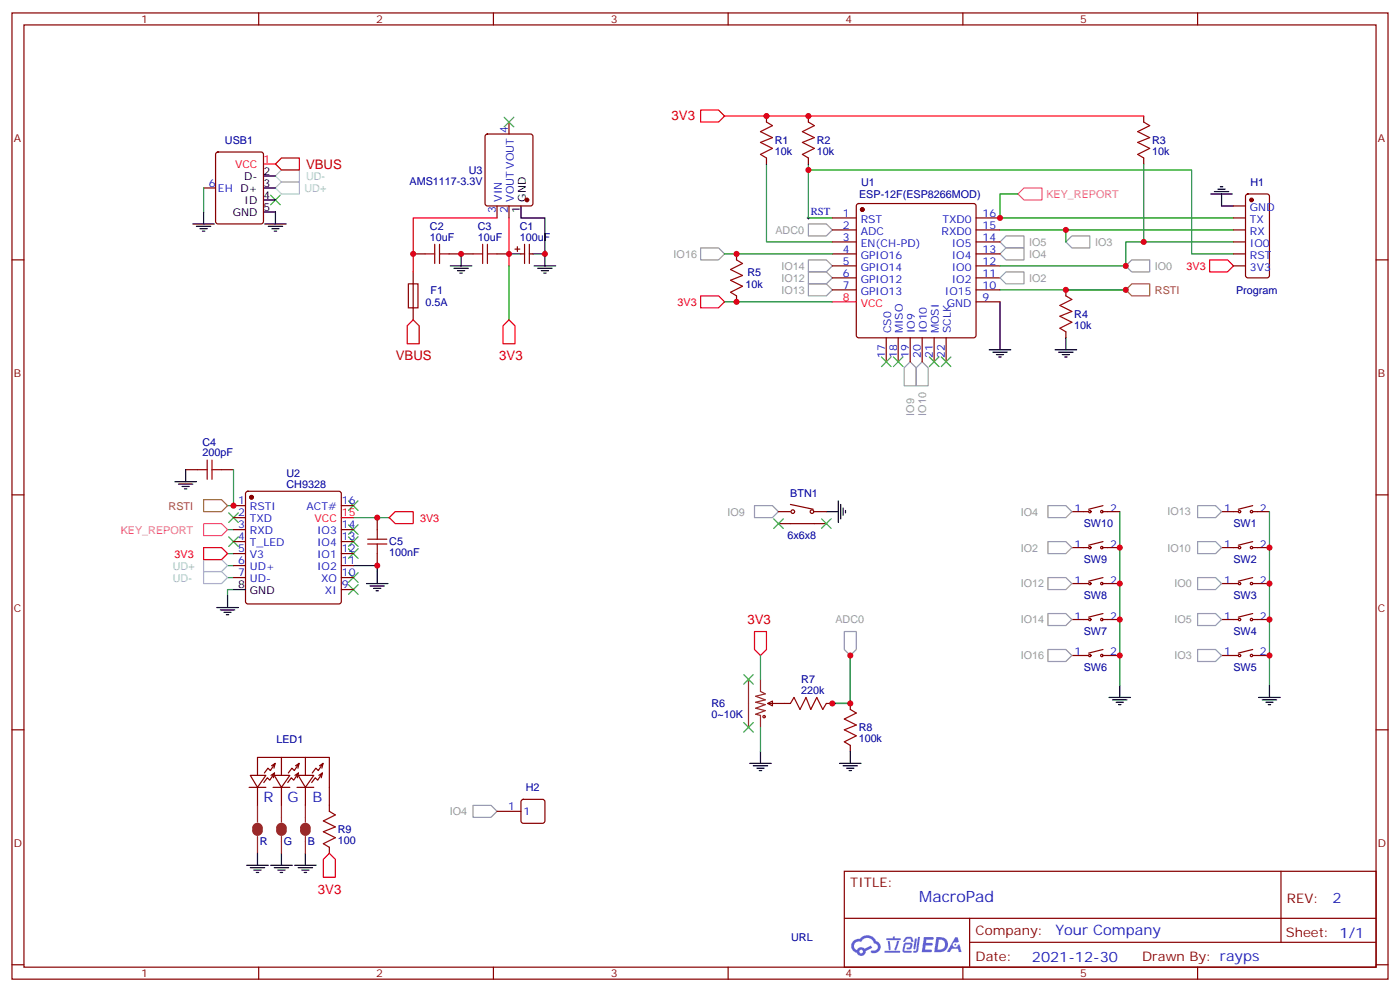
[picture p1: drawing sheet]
<svg xmlns="http://www.w3.org/2000/svg" width="412mm" height="292mm" viewBox="0 0 412 292" stroke-linecap="round" stroke-linejoin="round" font-family="sans-serif">
<g fill="none" stroke="#870000" stroke-width=".35">
<path d="M3.5 3.8h405.4v284.3h-405.4zM7.1 7.3h398.2v277.3h-398.2zM76.2 3.8v3.5M145.3 3.8v3.5M214.5 3.8v3.5M283.6 3.8v3.5M352.8 3.8v3.5M3.5 76.5h3.6M405.3 76.5h3.6M3.5 145.6h3.6M405.3 145.6h3.6M3.5 214.8h3.6"/>
<path d="M405.3 214.8h3.6M248.7 256.4h156.6v28.2h-156.6zM377.3 256.4v20.9M248.7 270.2h156.5M285.6 277.3h119.6M285.6 270.2v14.2M3.5 283.9h3.6M76.2 284.6v3.5M145.3 284.6v3.5M214.5 284.6v3.5M283.6 284.6v3.5M352.8 284.6v3.5"/>
<path d="M405.3 283.9h3.6"/>
</g>
<g fill="#5487ff">
<path d="M272.1 275.7h2.6l.3 .2-.1 .6h-2l-.1 1h1.6l.4 .4-.4 .4h-1.7l-.2 1.1 1.8 .1 .3 .3-.2 .4h-2.9z"/>
<path d="M281.4 275.8h.7l.4 1.3-.7 .3a.74 .74 0 0 0-1.1 .3 .74 .74 0 0 0 .5 1.1 .74 .74 0 0 0 .9-.7l.5-.3 .7 2.4h-.9l-.2-1h-1.9l-.5 1h-.9z"/>
<path d="M269.5 276.2h.6l-.4 2.9a.31 .31 0 0 1-.3 .3 .31 .31 0 0 1-.3-.3z"/>
<path d="M270.4 275.7h.6l-.5 4a.89 .89 0 0 1-.7 .7 .89 .89 0 0 1-.9-.3l1-.5z"/>
<path d="M266.8 275.9l.6-.2 1.2 .1 .5 1.3-.6 .1-.4-.9-1 .1a.95 .95 0 0 1-1 .8l-.1-.2z"/>
<path d="M266.4 277.6l1.8-.2a1.04 1.04 0 0 1 .6 1.1 1.04 1.04 0 0 1-.8 .9h-.7a.29 .29 0 0 1-.3-.4 .29 .29 0 0 1 .3-.2h.7l.2-.8h-1.4l-.4 1.8h1.9a.29 .29 0 0 1 .3 .3 .29 .29 0 0 1-.3 .3h-2l-.4-.3 .2-2.1z"/>
<path d="M260.5 279.8h4.4a.3 .3 0 0 1 .3 .3 .3 .3 0 0 1-.3 .3h-4.3z"/>
<path d="M264.3 276.9h.6l-.5 1.6a1.02 1.02 0 0 1-.7 1.2l-.2-.3z"/>
<path d="M261.5 276.9h.6l.3 2.4-.3 .3-.3-.2z"/>
<path d="M261.1 276.1h1.9l.2-.5h.5l-.1 .5h1.5a.29 .29 0 0 1 .3 .3 .29 .29 0 0 1-.3 .3h-3.9z"/>
<path d="M275.8 275.7l-.6 4.5h1.4a2.27 2.27 0 0 0 2.7-2.3 2.27 2.27 0 0 0-2.7-2.2zM276.6 276.5a1.5 1.5 0 0 1 1.8 1.6 1.5 1.5 0 0 1-1.9 1.3h-.3z"/>
<path d="M251.4 276.9a2.09 2.09 0 0 0 1 3.5 1.37 1.37 0 0 0 1.5 .9 1.37 1.37 0 0 0 1.1-1.4l2-1-.5-.7-1.8 1a1.4 1.4 0 0 0-2.3 .4 1.32 1.32 0 0 1-.6-1.9 1.32 1.32 0 0 1 1.9-.4 2.02 2.02 0 0 1 2-1.3 2.02 2.02 0 0 1 1.8 1.6 1.09 1.09 0 0 1 1.1 1.4 1.09 1.09 0 0 1-1.6 .7 .41 .41 0 0 0-.5 .3 .41 .41 0 0 0 .4 .5 1.89 1.89 0 0 0 2.4-1.2 1.89 1.89 0 0 0-1.2-2.4 2.98 2.98 0 0 0-5-.6l-1 .1zM253.2 280a.52 .52 0 0 1 1 0 .52 .52 0 0 1-1 0z"/>
<circle cx="281.4" cy="278" r=".28"/>
</g>
<g fill="none" stroke="#3c3" stroke-width=".35">
<path d="M148.5 34.5l2.8 2.8M151.3 34.5l-2.8 2.8M79.7 57.4l2.8 2.9M82.5 57.4l-2.8 2.9M259.6 105.1l2.9 2.8M262.5 105.1l-2.9 2.8M263.2 105.1l2.8 2.8M266 105.1l-2.8 2.8M273.8 105.1l2.8 2.8M276.6 105.1l-2.8 2.8M277.3 105.1l2.8 2.8M280.1 105.1l-2.8 2.8"/>
<path d="M67.4 150.9l2.8 2.8M67.4 158l2.8 2.8M70.2 150.9l-2.8 2.8M70.2 158l-2.8 2.8M102.7 147.4l2.8 2.8M102.7 158l2.8 2.8M102.7 154.4l2.8 2.9M105.5 147.4l-2.8 2.8M105.5 158l-2.8 2.8M105.5 154.4l-2.8 2.9M227.9 152.7l2.8 2.8M230.7 152.7l-2.8 2.8"/>
<path d="M242 152.7l2.8 2.8M244.8 152.7l-2.8 2.8M102.7 161.5l2.8 2.8M102.7 172.1l2.8 2.8M102.7 168.6l2.8 2.8M105.5 161.5l-2.8 2.8M105.5 172.1l-2.8 2.8M105.5 168.6l-2.8 2.8M219.1 198.5l2.8 2.9M221.9 198.5l-2.8 2.9M219.1 212.7l2.8 2.8M221.9 212.7l-2.8 2.8"/>
</g>
<path d="M237.8 64.1h.7M238.1 63.8v.7" fill="none" stroke="#000" stroke-width=".29"/>
<g fill="none" stroke="#a10000" stroke-width=".35">
<path d="M225.8 35.9l1.7 1.1-3.5 1.7 3.5 1.8-3.5 1.4 3.5 1.8-3.5 1.7 1.8 1.1M238.1 35.9l1.8 1.1-3.5 1.7 3.5 1.8-3.5 1.4 3.5 1.8-3.5 1.7 1.7 1.1M336.9 35.9l1.8 1.1-3.6 1.7 3.6 1.8-3.6 1.4 3.6 1.8-3.6 1.7 1.8 1.1M125.2 74.7h2.9M128.1 71.9v5.6M129.5 74.7h2.8M129.5 71.9v5.6M139.3 74.7h2.9M142.2 71.9v5.6M143.6 74.7h2.8M143.6 71.9v5.6M217 76.5l1.7 1-3.5 1.8 3.5 1.8-3.5 1.4 3.5 1.7-3.5 1.8 1.8 1.1"/>
<path d="M120.3 83.5h2.8v7.1h-2.8zM314 87.1l1.7 1-3.5 1.8 3.5 1.8-3.5 1.4 3.5 1.7-3.5 1.8 1.8 1M58.2 138.2h2.8M61 135.4v5.6M62.4 138.2h2.9M62.4 135.4v5.6M108.3 158.7h5.6M111.1 155.9v2.8M108.3 160.1h5.6M111.1 160.1v2.8M232.8 207l1.1-1.8 1.8 3.6 1.7-3.6 1.4 3.6 1.8-3.6 1.8 3.6 1-1.8M250.5 208.8l1.7 1-3.5 1.8 3.5 1.8-3.5 1.4 3.5 1.7-3.5 1.8 1.8 1.1"/>
<path d="M97 238.8l1.8 1-3.6 1.8 3.6 1.7-3.6 1.5 3.6 1.7-3.6 1.8 1.8 1"/>
<circle cx="225.1" cy="210.9" r=".35"/>
</g>
<g fill="none" stroke="#870000" stroke-width=".35">
<path d="M143.1 39.6l.5-.2h12.7l.6 .5 .1 20-.5 .7h-12.9l-.7-.5v-20zM149.9 35.9v3.5M225.8 34.1v1.8M238.1 34.1v1.8M336.9 34.1v1.8M60 55.3h3.5M63.7 44.9l.5-.2h12.7l.7 .5v20l-.5 .6-12.9 .1-.6-.5-.1-20zM225.8 46.5v1.8M238.1 46.5v1.8M336.9 46.5v1.8M367.1 57.3l.5-.2h5.6l.7 .4v23.6l-.4 .6-5.9 .1-.7-.5v-23.5zM121.7 74.7h3.5"/>
<path d="M132.3 74.7h7M146.4 74.7h3.5M146.4 60.6v3.5M149.9 60.6v3.5M151.7 73.3h1.4M152.4 72.6v1.4M153.5 74.7h1M154.5 71.9v5.6M155.9 71.9v5.6M155.9 74.7h1.1M217 74.7v1.8M245.2 74.7h7"/>
<path d="M245.2 64.1h7M245.2 67.7h7M245.2 71.2h7M245.2 78.2h7M252.5 60.1l.4-.2h33.9l.5 .2 .2 .5v38.1l-.2 .5-.5 .2h-33.9l-.5-.2-.2-.5v-38.1zM287.5 74.7h7.1M287.5 64.1h7.1M287.5 67.7h7.1M287.5 71.2h7.1M287.5 78.2h7.1M363.4 74.7h3.5M363.4 64.1h3.5"/>
<path d="M363.4 67.7h3.5M363.4 71.2h3.5M363.4 78.2h3.5M363.4 60.6h3.5M121.7 80v14.1M217 87.1v1.7M245.2 81.8h7M245.2 85.3h7M261.1 99.4v7.1M264.6 99.4v7.1M268.1 99.4v7.1M271.6 99.4v7.1"/>
<path d="M275.2 99.4v7.1M278.7 99.4v7.1M287.5 81.8h7.1M287.5 85.3h7.1M287.5 88.8h7.1M314 85.3v1.8M314 97.6v1.8M54.7 138.2h3.5M65.3 138.2h3.5M68.8 148.8h3.5M68.8 152.3h3.5M68.8 155.9h3.5"/>
<path d="M68.8 159.4h3.5M72.6 144.8l.4-.2h26.8l.5 .2 .2 .5v31.7l-.2 .5-.5 .2h-26.8l-.5-.2-.2-.5v-31.7zM100.5 148.8h3.6M100.5 155.9h3.6M100.5 159.4h3.6M111.1 152.3v3.6M229.3 150.6h3.5M229.3 154.1h14.1M232.8 148.4l6.7 1.5M239.9 150.6h3.5M315.7 150.6h5M324.9 150.6h4.9"/>
<path d="M324.9 159.4l-4.2 1M324.9 148.8l-4.2 1.1M359.8 150.6h5M369 148.8l-4.2 1.1M369 150.6h4.9M369 159.4l-4.2 1M68.8 162.9h3.5M68.8 166.4h3.5M68.8 170h3.5M100.5 162.9h3.6M100.5 166.4h3.6M100.5 170h3.6"/>
<path d="M100.5 173.5h3.6M111.1 162.9v3.5M315.7 161.1h5M315.7 171.7h5M324.9 161.1h4.9M324.9 171.7h4.9M324.9 170l-4.2 1M359.8 161.1h5M359.8 171.7h5M369 161.1h4.9M369 170l-4.2 1M369 171.7h4.9"/>
<path d="M315.7 182.3h5M315.7 192.9h5M324.9 182.3h4.9M324.9 192.9h4.9M324.9 191.1l-4.2 1.1M324.9 180.6l-4.2 1M359.8 182.3h5M359.8 192.9h5M369 180.6l-4.2 1M369 182.3h4.9M369 191.1l-4.2 1.1M369 192.9h4.9"/>
<path d="M226.1 207l1.4-.7v1.4zM226.1 207h6.7M243.4 207h1.8M250.5 207v1.8M250.5 219.4v1.7M73.4 231.7h4.9M73.7 228.2h4.6l-2.5 3.5zM75.8 228.2v-5.3h21.2v15.9M75.8 231.7v5.3M79.8 228.2l1.1-.7-1.4 2.1-.7-.7-1.1 1.4M80 225.4l1.1-.8-1.5 2.2-.7-.7-1 1.4M80.4 231.7h5"/>
<path d="M80.8 228.2h4.6l-2.5 3.5zM80.9 227.5l-.4 1.4M81.1 224.6l-.4 1.5M82.9 222.9v5.3M82.9 231.7v5.3M86.9 228.2l1-.7-1.4 2.1-.7-.7-1 1.4M87 225.4l1.1-.8-1.4 2.2-.7-.7-1.1 1.4M87.5 231.7h4.9M87.8 228.2h4.6l-2.4 3.5zM87.9 227.5l-.3 1.4M88.1 224.6l-.3 1.5M90 222.9v5.3"/>
<path d="M90 231.7v5.3M93.9 228.2l1.1-.7-1.4 2.1-.7-.7-1.1 1.4M94.1 225.4l1.1-.8-1.4 2.2-.8-.7-1 1.4M95 227.5l-.4 1.4M95.2 224.6l-.4 1.5M146.4 238.8h7.1M153.7 235.4l.5-.2h5.6l.5 .2 .2 .5v5.7l-.2 .5-.5 .2h-5.6l-.5-.2-.2-.5v-5.7zM97 249.3v1.8"/>
<circle cx="233.5" cy="150.6" r=".53"/>
<circle cx="239.2" cy="150.6" r=".53"/>
<circle cx="321" cy="150.6" r=".35"/>
<circle cx="324.6" cy="150.6" r=".35"/>
<circle cx="365.1" cy="150.6" r=".35"/>
<circle cx="368.7" cy="150.6" r=".35"/>
<circle cx="321" cy="171.7" r=".35"/>
<circle cx="321" cy="161.1" r=".35"/>
<circle cx="324.6" cy="171.7" r=".35"/>
<circle cx="324.6" cy="161.1" r=".35"/>
<circle cx="365.1" cy="171.7" r=".35"/>
<circle cx="365.1" cy="161.1" r=".35"/>
<circle cx="368.7" cy="161.1" r=".35"/>
<circle cx="368.7" cy="171.7" r=".35"/>
<circle cx="321" cy="182.3" r=".35"/>
<circle cx="321" cy="192.9" r=".35"/>
<circle cx="324.6" cy="192.9" r=".35"/>
<circle cx="324.6" cy="182.3" r=".35"/>
<circle cx="365.1" cy="192.9" r=".35"/>
<circle cx="365.1" cy="182.3" r=".35"/>
<circle cx="368.7" cy="192.9" r=".35"/>
<circle cx="368.7" cy="182.3" r=".35"/>
</g>
<g fill="none" stroke="#000" stroke-width=".35">
<path d="M77.6 58.8h3.5M77.6 55.3h3.5M77.6 51.8h3.5M356.7 57.1h6.3M357.7 56.4h4.2M358.8 55.7h2.1M359.5 55h.7M359.8 57.1v3.5h3.6M56.8 65.9h6.3M57.9 66.6h4.2M58.9 67.3h2.1M59.6 68h.7"/>
<path d="M60 62.4v3.5M77.6 62.4h3.5v3.5M78 65.9h6.3M79 66.6h4.3M80.1 67.3h2.1M80.8 68h.7M132.6 78.2h6.4M133.7 79h4.2M134.8 79.7h2.1M135.8 74.7v3.5M149.9 74.7h3.6M153.5 60.6v3.5h7v10.6"/>
<path d="M157 74.7h3.5M157.3 78.2h6.4M158.4 79h4.2M159.5 79.7h2.1M160.5 74.7v3.5M135.5 80.4h.7M160.2 80.4h.7M294.6 88.8v14.1M314 99.4v3.5M291.4 102.9h6.3M292.5 103.6h4.2M293.5 104.4h2.1"/>
<path d="M294.2 105.1h.7M310.8 102.9h6.3M311.9 103.6h4.2M312.9 104.4h2.1M313.6 105.1h.7M54.7 138.2v3.5M51.5 141.7h6.4M52.6 142.5h4.2M53.6 143.2h2.1M54.3 143.9h.7M243.4 150.6h3.5M246.9 147.4v6.3"/>
<path d="M247.6 148.4v4.3M248.4 149.5v2.1M249.1 150.2v.7M63.9 178.8h6.3M64.9 179.5h4.2M67 175.3v3.5M68.8 173.5h3.5M104.1 166.4h7v5.3M107.9 171.7h6.4M109 172.4h4.2M110.1 173.1h2.1M110.8 173.8h.7"/>
<path d="M66 180.2h2.1M66.7 180.9h.7M326.7 205.2h6.3M327.7 206h4.3M328.8 206.7h2.1M329.5 207.4h.7M329.8 201.7v3.5M370.8 205.2h6.3M371.8 206h4.3M372.9 206.7h2.1M373.6 207.4h.7M373.9 201.7v3.5"/>
<path d="M220.8 224.6h6.4M221.9 225.4h4.2M223 226.1h2.1M223.7 226.8h.7M224 221.1v3.5M247.3 224.6h6.3M248.4 225.4h4.2M249.4 226.1h2.1M250.1 226.8h.7M250.5 221.1v3.5M72.7 254.6h6.3M73.7 255.3h4.3"/>
<path d="M74.8 256h2.1M75.5 256.8h.7M75.8 251.1v3.5M79.7 254.6h6.4M80.8 255.3h4.2M81.8 256h2.2M82.5 256.8h.8M82.9 251.1v3.5M86.8 254.6h6.3M87.8 255.3h4.3M88.9 256h2.1M89.6 256.8h.7"/>
<path d="M90 251.1v3.5"/>
</g>
<g fill="none" stroke="#f00" stroke-width=".35">
<path d="M206.4 32.4h5.3l1.7 1.7-1.7 1.8h-5.3zM213.4 34.1h123.5M77.6 48.3h3.5M146.4 64.1h-24.7v15.9M149.9 64.1v14.1M356.3 76.5h5.3l1.8 1.7-1.8 1.8h-5.3zM149.9 94.1l1.8 1.8v5.3h-3.5v-5.3zM206.4 87.1h5.3l1.7 1.7-1.7 1.8h-5.3zM245.2 88.8h7M100.5 152.3h3.6M114.7 152.3l1.7-1.7h5.3v3.5h-5.3zM60 161.1h5.3l1.7 1.8-1.7 1.8h-5.3z"/>
<path d="M222.2 185.8h3.6v5.3l-1.8 1.8-1.8-1.8zM97 251.1l1.8 1.8v5.3h-3.6v-5.3z"/>
</g>
<g fill="none" stroke="#999" stroke-width=".35">
<path d="M206.4 73h5.3l1.7 1.7-1.7 1.8h-5.3zM238.1 65.9h5.3l1.8 1.8-1.8 1.7h-5.3zM238.1 76.5h5.3l1.8 1.7-1.8 1.8h-5.3zM294.6 71.2l1.7-1.8h5.3v3.6h-5.3zM294.6 74.7l1.7-1.7h5.3v3.5h-5.3zM314 71.2l1.7-1.8h5.3v3.6h-5.3zM333.4 76.5h5.3v3.5h-5.3l-1.8-1.8zM238.1 80h5.3l1.8 1.8-1.8 1.7h-5.3zM238.1 83.5h5.3l1.8 1.8-1.8 1.8h-5.3zM294.6 81.8l1.7-1.8h5.3v3.5h-5.3zM268.1 106.5l1.8 1.7v5.3h-3.6v-5.3zM271.6 106.5l1.8 1.7v5.3h-3.5v-5.3z"/>
<path d="M222.2 148.8h5.3l1.8 1.8-1.8 1.7h-5.3zM308.7 159.4h5.3l1.7 1.7-1.7 1.8h-5.3zM308.7 148.8h5.3l1.7 1.8-1.7 1.7h-5.3zM352.8 148.8h5.3l1.7 1.8-1.7 1.7h-5.3zM352.8 159.4h5.3l1.7 1.7-1.7 1.8h-5.3zM308.7 170h5.3l1.7 1.7-1.7 1.8h-5.3zM352.8 170h5.3l1.7 1.7-1.7 1.8h-5.3zM248.7 185.8h3.5v5.3l-1.7 1.8-1.8-1.8zM308.7 191.1h5.3l1.7 1.8-1.7 1.8h-5.3zM308.7 180.6h5.3l1.7 1.7-1.7 1.8h-5.3zM352.8 180.6h5.3l1.7 1.7-1.7 1.8h-5.3zM352.8 191.1h5.3l1.7 1.8-1.7 1.8h-5.3z"/>
<path d="M139.3 237h5.3l1.8 1.8-1.8 1.7h-5.3z"/>
</g>
<g fill="none" stroke="#008700" stroke-width=".35">
<path d="M60 55.3v7.1M225.8 48.3v22.9h19.4M238.1 50h112.9v24.7h12.4M238.1 48.3v15.8h7.1M299.9 57.1h-5.3v7h68.8M336.9 48.3v22.9M149.9 78.2v15.9M213.4 74.7h31.8M294.6 67.7h68.8M314 67.7v3.5M336.9 71.2h-5.3v7h-37M336.9 71.2h26.5"/>
<path d="M213.4 88.8h31.8M294.6 85.3h37M68.8 138.2v10.6h-1.8M67 155.9h1.8M104.1 152.3h10.6M329.8 150.6v51.1M373.9 150.6v51.1M67 170h1.8M67 166.4h1.8M67 162.9h1.8M68.8 173.5h-1.8v1.8M224 192.9v7.1"/>
<path d="M250.5 192.9v14.1h-5.3h5.3M224 214.1v7"/>
</g>
<path d="M299.9 57.1l1.7-1.8h5.3v3.5h-5.3zM60 154.1h5.3l1.7 1.8-1.7 1.7h-5.3z" fill="none" stroke="#f0f" stroke-width=".35"/>
<path d="M333.4 83.5h5.3v3.6h-5.3l-1.8-1.8zM60 147h5.3l1.7 1.8-1.7 1.8h-5.3z" fill="none" stroke="#963" stroke-width=".35"/>
<path d="M81.1 55.3l1.8-1.7h5.3v3.5h-5.3zM82.9 50h5.3v3.6h-5.3l-1.8-1.8zM60 168.2h5.3l1.7 1.8-1.7 1.7h-5.3zM60 164.7h5.3l1.7 1.7-1.7 1.8h-5.3z" fill="none" stroke="#9cc" stroke-width=".35"/>
<g fill="#870000" stroke="#870000" stroke-width=".35">
<circle cx="254" cy="61.7" r=".53"/>
<circle cx="368.7" cy="58.8" r=".53"/>
<circle cx="155.2" cy="58.8" r=".53"/>
<circle cx="74.1" cy="146.3" r=".53"/>
</g>
<path d="M81.1 48.3l1.8-1.8h5.3v3.5h-5.3zM119.9 95.9l1.8-1.8 1.8 1.8v5.3h-3.6z" fill="none" stroke="#c00" stroke-width=".35"/>
<path d="M220.5 200v14.1M224 200v3.5l1.4 .7-2.8 .7 2.8 1.1-2.8 .7 2.8 .7-2.8 1 2.8 .7-2.8 1.1 1.4 .3v3.6M75.8 237v4.9M82.9 237v4.9M90 237v4.9M75.8 246.2v4.9M82.9 246.2v4.9M90 246.2v4.9" fill="none" stroke="#8c2424" stroke-width=".35"/>
<path d="M75.1 243.7a.71 .71 0 0 1 .7-.7 .71 .71 0 0 1 .8 .7M75.1 244.4a.71 .71 0 0 0 .7 .7 .71 .71 0 0 0 .8-.7M82.2 243.7a.71 .71 0 0 1 .7-.7 .71 .71 0 0 1 .7 .7M82.2 244.4a.71 .71 0 0 0 .7 .7 .71 .71 0 0 0 .7-.7M89.3 243.7a.71 .71 0 0 1 .7-.7 .71 .71 0 0 1 .7 .7M89.3 244.4a.71 .71 0 0 0 .7 .7 .71 .71 0 0 0 .7-.7" fill="none" stroke="#8c2424" stroke-width="1.8"/>
<g fill="#c00">
<circle cx="294.6" cy="64.1" r=".88"/>
<circle cx="111.1" cy="152.3" r=".88"/>
<circle cx="111.1" cy="166.4" r=".88"/>
<circle cx="160.5" cy="74.7" r=".88"/>
<circle cx="121.7" cy="74.7" r=".88"/>
<circle cx="336.9" cy="71.2" r=".88"/>
<circle cx="314" cy="85.3" r=".88"/>
<circle cx="238.1" cy="50" r=".88"/>
<circle cx="238.1" cy="34.1" r=".88"/>
<circle cx="225.8" cy="34.1" r=".88"/>
<circle cx="149.9" cy="74.7" r=".88"/>
<circle cx="135.8" cy="74.7" r=".88"/>
<circle cx="217" cy="74.7" r=".88"/>
<circle cx="217" cy="88.8" r=".88"/>
<circle cx="331.6" cy="78.2" r=".88"/>
<circle cx="314" cy="67.7" r=".88"/>
<circle cx="373.9" cy="161.1" r=".88"/>
<circle cx="373.9" cy="171.7" r=".88"/>
<circle cx="373.9" cy="182.3" r=".88"/>
<circle cx="373.9" cy="192.9" r=".88"/>
<circle cx="329.8" cy="192.9" r=".88"/>
<circle cx="329.8" cy="182.3" r=".88"/>
<circle cx="329.8" cy="171.7" r=".88"/>
<circle cx="329.8" cy="161.1" r=".88"/>
<circle cx="331.6" cy="85.3" r=".88"/>
<circle cx="68.8" cy="148.8" r=".88"/>
<circle cx="250.5" cy="207" r=".88"/>
<circle cx="250.5" cy="192.9" r=".88"/>
<circle cx="245.2" cy="207" r=".88"/>
</g>
<text font-size="4.6" fill="#00f" x="270.8" y="265.4">MacroPad</text>
<g font-size="4.2" fill="#00f">
<text x="77.6" y="236">R</text>
<text x="84.7" y="236">G</text>
<text x="92.1" y="236">B</text>
<text x="392.5" y="265.7">2</text>
<text x="310.9" y="275.2">Your Company</text>
<text x="304" y="283">2021-12-30</text>
</g>
<g font-size="3.9" fill="#f00">
<text x="197.8" y="35.4">3V3</text>
<text x="147.1" y="106">3V3</text>
<text x="220.2" y="183.6">3V3</text>
<text x="93.7" y="263">3V3</text>
</g>
<g font-size="3.9" fill="#c00">
<text x="90.1" y="49.6">VBUS</text>
<text x="116.6" y="106">VBUS</text>
</g>
<g font-size="3.9" fill="#800">
<text x="250.5" y="261">TITLE:</text>
<text x="379.1" y="265.7">REV:</text>
<text x="287.4" y="275.2">Company:</text>
<text x="378.7" y="275.8">Sheet: 1/1</text>
<text x="287.4" y="282.9">Date:</text>
<text x="336.4" y="282.9">Drawn By: rayps</text>
</g>
<g font-size="3.2" fill="#800">
<text x="41.6" y="6.8">1</text>
<text x="110.8" y="6.8">2</text>
<text x="179.9" y="6.8">3</text>
<text x="249.1" y="6.8">4</text>
<text x="318.2" y="6.8">5</text>
<text x="4.1" y="41.9">A</text>
<text x="405.9" y="41.9">A</text>
<text x="4.1" y="111.1">B</text>
<text x="405.9" y="111.1">B</text>
<text x="4.1" y="180.2">C</text>
<text x="405.9" y="180.2">C</text>
<text x="4.1" y="249.3">D</text>
<text x="405.9" y="249.3">D</text>
<text x="41.6" y="287.6">1</text>
<text x="110.8" y="287.6">2</text>
<text x="179.9" y="287.6">3</text>
<text x="249.1" y="287.6">4</text>
<text x="318.2" y="287.6">5</text>
</g>
<g font-size="3.2" fill="#00f">
<text x="149.6" y="39.3" transform="rotate(-90 149.6 39.3)">4</text>
<text x="61.5" y="55">6</text>
<text x="64.2" y="56.4">EH D+</text>
<text x="147.8" y="59.3" transform="rotate(-90 147.8 59.3)">VIN</text>
<text x="151.3" y="59.3" transform="rotate(-90 151.3 59.3)">VOUT VOUT</text>
<text x="146" y="62.8" transform="rotate(-90 146 62.8)">3</text>
<text x="149.6" y="62.8" transform="rotate(-90 149.6 62.8)">2</text>
<text x="238.8" y="63.3">RST</text>
<text x="248.3" y="63.8">1</text>
<text x="253.5" y="65.5">RST</text>
<text x="277.6" y="65.5">TXD0</text>
<text x="289.5" y="63.8">16</text>
<text x="368.2" y="62">GND</text>
<text x="368.2" y="65.5">TX</text>
<text x="248.3" y="67.3">2</text>
<text x="248.3" y="70.8">3</text>
<text x="253.5" y="69.1">ADC</text>
<text x="277.4" y="69.1">RXD0</text>
<text x="289.5" y="70.8">14</text>
<text x="289.5" y="67.3">15</text>
<text x="368.2" y="69.1">RX</text>
<text x="248.3" y="74.4">4</text>
<text x="248.3" y="77.9">5</text>
<text x="253.5" y="72.6">EN(CH-PD)</text>
<text x="253.5" y="76.1">GPIO16</text>
<text x="280.4" y="76.1">IO4</text>
<text x="280.4" y="72.6">IO5</text>
<text x="289.5" y="77.9">12</text>
<text x="289.5" y="74.4">13</text>
<text x="368.2" y="72.6">IO0</text>
<text x="368.2" y="76.1">RST</text>
<text x="248.3" y="81.4">6</text>
<text x="253.5" y="79.7">GPIO14</text>
<text x="253.5" y="83.2">GPIO12</text>
<text x="280.4" y="83.2">IO2</text>
<text x="280.4" y="79.7">IO0</text>
<text x="289.5" y="81.4">11</text>
<text x="368.2" y="79.7">3V3</text>
<text x="248.3" y="84.9">7</text>
<text x="253.5" y="86.7">GPIO13</text>
<text x="278.3" y="86.7">IO15</text>
<text x="289.5" y="88.5">9</text>
<text x="289.5" y="84.9">10</text>
<text x="278.9" y="90.2">GND</text>
<text x="262.5" y="98.1" transform="rotate(-90 262.5 98.1)">CS0</text>
<text x="266" y="98.1" transform="rotate(-90 266 98.1)">MISO</text>
<text x="269.5" y="98.1" transform="rotate(-90 269.5 98.1)">IO9</text>
<text x="273" y="98.1" transform="rotate(-90 273 98.1)">IO10</text>
<text x="276.6" y="98.1" transform="rotate(-90 276.6 98.1)">MOSI</text>
<text x="280.1" y="98.1" transform="rotate(-90 280.1 98.1)">SCLK</text>
<text x="260.7" y="105.4" transform="rotate(-90 260.7 105.4)">17</text>
<text x="264.2" y="105.4" transform="rotate(-90 264.2 105.4)">18</text>
<text x="267.8" y="105.4" transform="rotate(-90 267.8 105.4)">19</text>
<text x="271.3" y="105.4" transform="rotate(-90 271.3 105.4)">20</text>
<text x="274.8" y="105.4" transform="rotate(-90 274.8 105.4)">21</text>
<text x="278.3" y="105.4" transform="rotate(-90 278.3 105.4)">22</text>
<text x="70.1" y="148.4">1</text>
<text x="100.7" y="148.4">16</text>
<text x="70.1" y="152">2</text>
<text x="70.1" y="155.5">3</text>
<text x="73.6" y="150.2">RSTI</text>
<text x="73.6" y="153.7">TXD</text>
<text x="90.3" y="150.2">ACT#</text>
<text x="100.7" y="155.5">14</text>
<text x="316.5" y="150.6">1</text>
<text x="327" y="150.6">2</text>
<text x="360.6" y="150.6">1</text>
<text x="371.1" y="150.6">2</text>
<text x="70.1" y="159">4</text>
<text x="73.6" y="157.3">RXD</text>
<text x="73.6" y="160.8">T_LED</text>
<text x="93.4" y="160.8">IO4</text>
<text x="93.4" y="157.3">IO3</text>
<text x="100.7" y="159">13</text>
<text x="316.5" y="161.1">1</text>
<text x="327" y="161.1">2</text>
<text x="360.6" y="161.1">1</text>
<text x="371.1" y="161.1">2</text>
<text x="70.1" y="162.6">5</text>
<text x="70.1" y="166.1">6</text>
<text x="73.6" y="164.3">V3</text>
<text x="73.6" y="167.9">UD+</text>
<text x="93.4" y="167.9">IO2</text>
<text x="93.4" y="164.3">IO1</text>
<text x="100.7" y="166.1">11</text>
<text x="100.7" y="162.6">12</text>
<text x="70.1" y="169.6">7</text>
<text x="73.6" y="171.4">UD-</text>
<text x="94.6" y="171.4">XO</text>
<text x="100.7" y="173.1">9</text>
<text x="100.7" y="169.6">10</text>
<text x="316.5" y="171.7">1</text>
<text x="327" y="171.7">2</text>
<text x="360.6" y="171.7">1</text>
<text x="371.1" y="171.7">2</text>
<text x="95.7" y="174.9">XI</text>
<text x="316.5" y="182.3">1</text>
<text x="327" y="182.3">2</text>
<text x="360.6" y="182.3">1</text>
<text x="371.1" y="182.3">2</text>
<text x="316.5" y="192.9">1</text>
<text x="327" y="192.9">2</text>
<text x="360.6" y="192.9">1</text>
<text x="371.1" y="192.9">2</text>
<text x="149.7" y="238.4">1</text>
<text x="154.2" y="239.8">1</text>
</g>
<g font-size="3.2" fill="#000080">
<text x="66.3" y="42.4">USB1</text>
<text x="228.2" y="45.5">10k</text>
<text x="228.2" y="42.4">R1</text>
<text x="240.6" y="45.5">10k</text>
<text x="240.6" y="42.4">R2</text>
<text x="339.4" y="45.5">10k</text>
<text x="339.4" y="42.4">R3</text>
<text x="138.1" y="51.1">U3</text>
<text x="120.6" y="54.3">AMS1117-3.3V</text>
<text x="253.1" y="58.2">ESP-12F(ESP8266MOD)</text>
<text x="253.7" y="54.7">U1</text>
<text x="368.3" y="54.7">H1</text>
<text x="126.7" y="70.8">10uF</text>
<text x="126.7" y="67.7">C2</text>
<text x="140.8" y="70.8">10uF</text>
<text x="140.8" y="67.7">C3</text>
<text x="153.1" y="70.8">100uF</text>
<text x="153.1" y="67.7">C1</text>
<text x="220.1" y="81.1">R5</text>
<text x="125.4" y="90">0.5A</text>
<text x="126.8" y="86.4">F1</text>
<text x="219.6" y="84.6">10k</text>
<text x="364.1" y="86.4">Program</text>
<text x="316.4" y="93.5">R4</text>
<text x="316.4" y="96.7">10k</text>
<text x="59.6" y="131.2">C4</text>
<text x="59.6" y="134.3">200pF</text>
<text x="84.4" y="143.5">CH9328</text>
<text x="84.4" y="140.3">U2</text>
<text x="232.8" y="146.4">BTN1</text>
<text x="319.2" y="155.2">SW10</text>
<text x="363.3" y="155.2">SW1</text>
<text x="114.7" y="160.5">C5</text>
<text x="232" y="158.7">6x6x8</text>
<text x="114.7" y="163.7">100nF</text>
<text x="319.2" y="165.8">SW9</text>
<text x="363.3" y="165.8">SW2</text>
<text x="319.2" y="176.4">SW8</text>
<text x="363.3" y="176.4">SW3</text>
<text x="319.2" y="186.9">SW7</text>
<text x="363.3" y="186.9">SW4</text>
<text x="319.2" y="197.5">SW6</text>
<text x="363.3" y="197.5">SW5</text>
<text x="236" y="201">R7</text>
<text x="209.6" y="208.1">R6</text>
<text x="236" y="204.2">220k</text>
<text x="209.6" y="211.3">0~10K</text>
<text x="252.9" y="215.2">R8</text>
<text x="81.4" y="218.7">LED1</text>
<text x="252.9" y="218.4">100k</text>
<text x="154.9" y="232.9">H2</text>
<text x="99.5" y="245.2">R9</text>
<text x="76.5" y="248.7">R</text>
<text x="83.6" y="248.7">G</text>
<text x="90.6" y="248.7">B</text>
<text x="99.5" y="248.4">100</text>
<text x="233.1" y="276.9">URL</text>
</g>
<g font-size="3.2" fill="#f00">
<text x="77.6" y="47.9">1</text>
<text x="69.2" y="49.3">VCC</text>
<text x="349.5" y="79.5">3V3</text>
<text x="248.3" y="88.5">8</text>
<text x="199.6" y="90.1">3V3</text>
<text x="253.5" y="90.2">VCC</text>
<text x="92.6" y="153.7">VCC</text>
<text x="100.7" y="152">15</text>
<text x="123.8" y="153.6">3V3</text>
<text x="51.4" y="164.2">3V3</text>
</g>
<g font-size="3.2">
<text x="72" y="52.8">D-</text>
<text x="77.6" y="51.4">2</text>
<text x="72.1" y="59.9">ID</text>
<text x="77.6" y="58.5">4</text>
<text x="77.6" y="55">3</text>
<text x="154.9" y="59.3" transform="rotate(-90 154.9 59.3)">GND</text>
<text x="68.6" y="63.4">GND</text>
<text x="77.6" y="62">5</text>
<text x="153.1" y="62.8" transform="rotate(-90 153.1 62.8)">1</text>
<text x="70.1" y="173.1">8</text>
<text x="73.6" y="174.9">GND</text>
</g>
<g font-size="3.2" fill="#9cc">
<text x="90.1" y="53.1">UD-</text>
<text x="89.7" y="56.6">UD+</text>
<text x="50.9" y="167.7">UD+</text>
<text x="50.9" y="171.2">UD-</text>
</g>
<g font-size="3.2" fill="#f0f">
<text x="308.2" y="58.2">KEY_REPORT</text>
<text x="35.6" y="157.1">KEY_REPORT</text>
</g>
<g font-size="3.2" fill="#999">
<text x="228.4" y="68.8">ADC0</text>
<text x="198.4" y="75.9">IO16</text>
<text x="303.2" y="72.3">IO5</text>
<text x="303.2" y="75.9">IO4</text>
<text x="322.6" y="72.3">IO3</text>
<text x="230.2" y="79.4">IO14</text>
<text x="230.2" y="82.9">IO12</text>
<text x="303.2" y="82.9">IO2</text>
<text x="340.2" y="79.4">IO0</text>
<text x="230.2" y="86.4">IO13</text>
<text x="269.3" y="122.4" transform="rotate(-90 269.3 122.4)">IO9</text>
<text x="272.8" y="122.4" transform="rotate(-90 272.8 122.4)">IO10</text>
<text x="214.3" y="151.7">IO9</text>
<text x="300.7" y="151.7">IO4</text>
<text x="343.9" y="151.7">IO13</text>
<text x="300.7" y="162.3">IO2</text>
<text x="343.9" y="162.3">IO10</text>
<text x="300.7" y="172.9">IO12</text>
<text x="345.9" y="172.8">IO0</text>
<text x="246.1" y="183.5">ADC0</text>
<text x="300.7" y="183.5">IO14</text>
<text x="345.9" y="183.4">IO5</text>
<text x="300.7" y="194">IO16</text>
<text x="345.9" y="194">IO3</text>
<text x="132.5" y="239.9">IO4</text>
</g>
<g font-size="3.2" fill="#963">
<text x="340.2" y="86.4">RSTI</text>
<text x="49.7" y="150.1">RSTI</text>
</g>
</svg>
